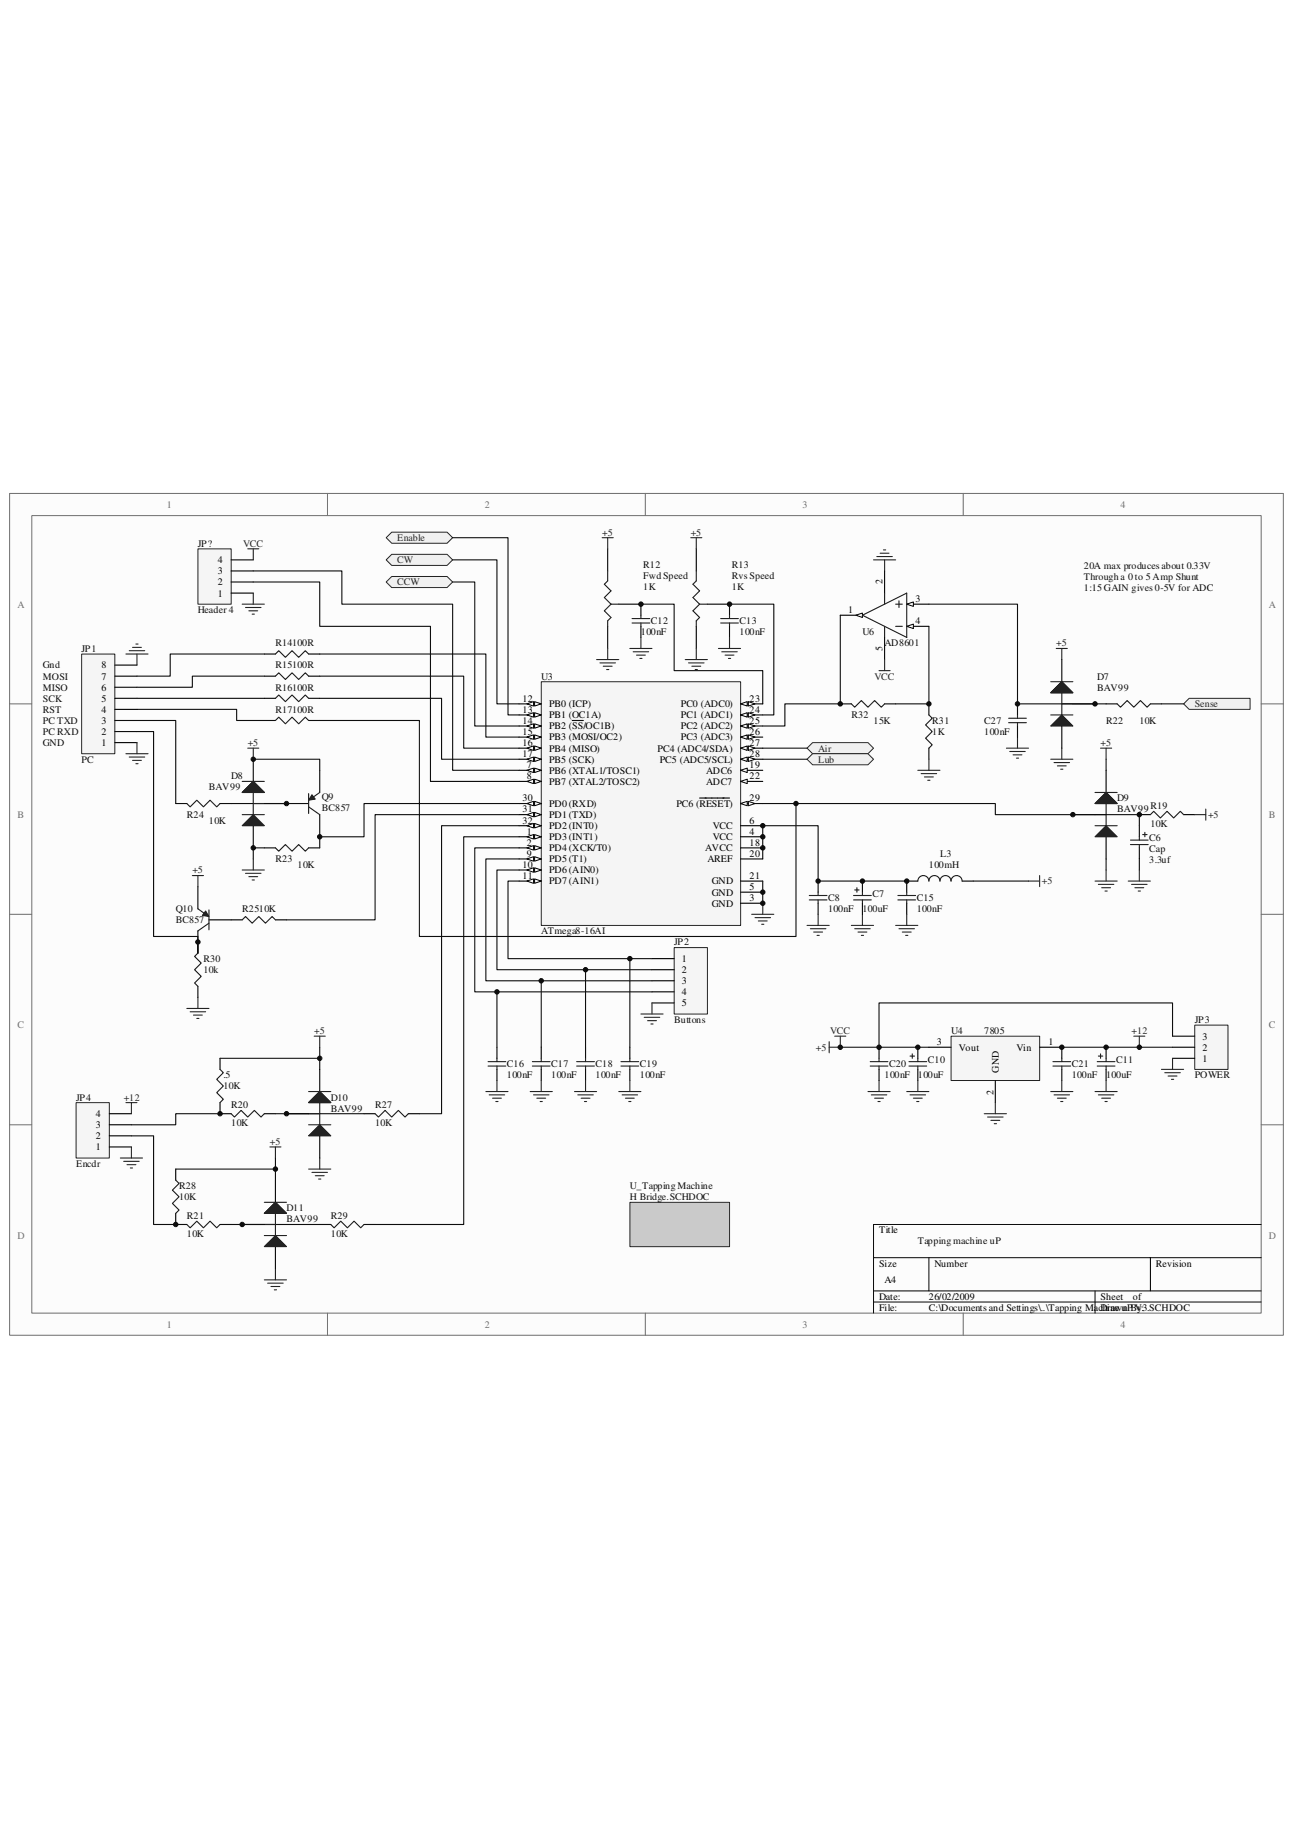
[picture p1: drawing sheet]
<svg xmlns="http://www.w3.org/2000/svg" width="210mm" height="297mm" viewBox="0 0 210 297" stroke-linecap="round" stroke-linejoin="round" font-family="sans-serif">
<path d="M1.6 80.1h206.8v136.8h-206.8z" fill="#fcfcfc"/>
<path d="M1.6 80.1h206.8v136.8h-206.8z" fill="none" stroke="#6e6e6e" stroke-width=".16"/>
<path d="M5.2 83.7h199.6v129.6h-199.6z" fill="#fcfcfc"/>
<g fill="none" stroke="#6e6e6e" stroke-width=".16">
<path d="M5.2 83.7h199.6v129.6h-199.6zM53.2 80.1v3.6M104.8 80.1v3.6M156.4 80.1v3.6M1.6 114.3h3.6M204.8 114.3h3.6M1.6 148.5h3.6M204.8 148.5h3.6M1.6 182.7h3.6M204.8 182.7h3.6M53.2 213.3v3.6M104.8 213.3v3.6"/>
<path d="M156.4 213.3v3.6"/>
</g>
<path d="M204.8 198.9h-62.9v14.4M141.9 204.3h62.9M141.9 209.7h62.9M141.9 211.5h62.9M150.9 204.3v5.4M177.8 209.7v3.6M186.8 204.3v5.4" fill="none" stroke="#000" stroke-width=".16"/>
<path d="M20.4 106.2h3.6M21 105.7h2.5M21.5 105.1h1.5M22.1 104.6h.3M22.2 106.2v1.8" fill="none" stroke="#262626" stroke-width=".18"/>
<path d="M13.3 106.2h5.3v16.2h-5.3z" fill="#f5f5f5"/>
<path d="M13.3 106.2h5.3v16.2h-5.3z" fill="none" stroke="#262626" stroke-width=".16"/>
<g fill="none" stroke="#000" stroke-width=".18">
<path d="M18.6 118.8h3.6M18.6 117h3.6M18.6 115.2h3.6M18.6 113.4h3.6M18.6 111.6h3.6M18.6 109.8h3.6M18.6 108h3.6M42.9 117h1.8M42.9 113.4h1.8M42.9 109.8h1.8M42.9 106.2h1.8M50.1 117h1.8"/>
<path d="M50.1 113.4h1.8M50.1 109.8h1.8M50.1 106.2h1.8M18.6 120.6h3.6M28.5 130.5h1.8M35.7 130.5h1.8M185 134.1v1.8M185 137.7v1.8M185 132.3h1.8M192.2 132.3h1.8M32.1 144v3.6M32.1 151.2v3.6"/>
<path d="M33.9 149.4h5.4M44.7 149.4h1.8M32.1 160.2v1.8"/>
</g>
<g fill="none" stroke="#262626" stroke-width=".18">
<path d="M41.1 139.5v1.8M39.3 141.3h3.6M39.9 141.8h2.5M40.4 142.4h1.4M41 142.9h.3M177.8 143.1h3.6M178.4 143.6h2.5M178.9 144.2h1.4M179.5 144.7h.3M179.6 141.3v1.8M183.2 143.1h3.6M183.8 143.6h2.5"/>
<path d="M184.3 144.2h1.4M184.8 144.7h.4M185 141.3v1.8M30.3 163.8h3.6M30.9 164.3h2.5M31.4 164.9h1.5M32 165.4h.3M32.1 162v1.8"/>
</g>
<g fill="none" stroke="#1c1c1c" stroke-width=".18">
<path d="M44.7 106.2l.6-.5 1 1.1 1.1-1.1 1.1 1.1 1.1-1.1 .5 .5M44.7 109.8l.6-.5 1 1.1 1.1-1.1 1.1 1.1 1.1-1.1 .5 .5M44.7 113.4l.6-.5 1 1.1 1.1-1.1 1.1 1.1 1.1-1.1 .5 .5M44.7 117l.6-.5 1 1.1 1.1-1.1 1.1 1.1 1.1-1.1 .5 .5M30.3 130.5l.6 .5 1.1-1 1 1 1.1-1 1.1 1 .5-.5M183.6 136.4h2.9M183.6 137.2h2.9M185 135.9v.5M185 137.2v.5M185.6 135.5h.7M185.9 135.2v.7M186.8 132.3l.6-.5 1 1 1.1-1 1.1 1 1.1-1 .5 .5"/>
<path d="M32.1 154.8l-.5 .5 1.1 1.1-1.1 1.1 1.1 1.1-1.1 1 .5 .6M32.1 147.6l1.3 .9M33.9 147.8v3.2M33.9 149.9l-1.8 1.3M39.3 149.4l.6-.5 1.1 1 1-1 1.1 1 1.1-1 .5 .5"/>
</g>
<path d="M22.2 115.2h16.2v1.8h4.5M22.2 113.4h20.7M42.9 106.2h-15.3v3.6h-5.4M42.9 109.8h-11.7v1.8h-9M185 139.5v1.8" fill="none" stroke="#0e0e0e" stroke-width=".18"/>
<path d="M33.4 147.9l.5 1-1-.2z" fill="#1c1c1c"/>
<path d="M33.4 147.9l.5 1-1-.2z" fill="none" stroke="#1c1c1c" stroke-width=".16"/>
<path d="M22.2 117h6.3v13.5M22.2 118.8h2.7v33.3h7.2v2.7M37.5 130.5h9M179.6 123.3v1.8M179.6 139.5v1.8" fill="none" stroke="#0e0e0e" stroke-width=".18"/>
<path d="M20.4 122.4h3.6M21 122.9h2.5M21.5 123.5h1.5M22.1 124h.3M22.2 120.6v1.8" fill="none" stroke="#262626" stroke-width=".18"/>
<path d="M62.7 87.3l.9-.9h9l.9 .9-.9 .9h-9z" fill-rule="evenodd" fill="#f0f0f0"/>
<path d="M62.7 87.3l.9-.9h9l.9 .9-.9 .9h-9z" fill="none" stroke="#262626" stroke-width=".16"/>
<path d="M193.1 113.4h9.9v1.8h-9.9l-.9-.9z" fill-rule="evenodd" fill="#f0f0f0"/>
<path d="M193.1 113.4h9.9v1.8h-9.9l-.9-.9z" fill="none" stroke="#262626" stroke-width=".16"/>
<path d="M62.7 90.9l.9-.9h9l.9 .9-.9 .9h-9z" fill-rule="evenodd" fill="#f0f0f0"/>
<path d="M62.7 90.9l.9-.9h9l.9 .9-.9 .9h-9z" fill="none" stroke="#262626" stroke-width=".16"/>
<path d="M62.7 94.5l.9-.9h9l.9 .9-.9 .9h-9z" fill-rule="evenodd" fill="#f0f0f0"/>
<path d="M62.7 94.5l.9-.9h9l.9 .9-.9 .9h-9z" fill="none" stroke="#262626" stroke-width=".16"/>
<path d="M131.1 121.5l.9-.9h9l.9 .9-.9 .9h-9z" fill-rule="evenodd" fill="#f0f0f0"/>
<path d="M131.1 121.5l.9-.9h9l.9 .9-.9 .9h-9z" fill="none" stroke="#262626" stroke-width=".16"/>
<path d="M131.1 123.3l.9-.9h9l.9 .9-.9 .9h-9z" fill-rule="evenodd" fill="#f0f0f0"/>
<path d="M131.1 123.3l.9-.9h9l.9 .9-.9 .9h-9z" fill="none" stroke="#262626" stroke-width=".16"/>
<g fill="none" stroke="#262626" stroke-width=".18">
<path d="M97.8 87.3h1.8M98.7 87.3v1.8M112.2 87.3h1.8M113.1 87.3v1.8M96.9 107.1h3.6M97.4 107.7h2.5M98 108.2h1.4M98.5 108.7h.4M98.7 105.3v1.8M111.3 107.1h3.6M111.8 107.7h2.5M112.4 108.2h1.4"/>
<path d="M112.9 108.7h.4M113.1 105.3v1.8M165.2 119.7v1.8M171.5 105.3h1.8M172.4 105.3v1.8M40.2 121.5h1.8M41.1 121.5v1.8M163.4 121.5h3.6M164 122h2.5M164.5 122.6h1.5M165.1 123.1h.3M170.6 123.3h3.6"/>
<path d="M171.2 123.8h2.5M171.7 124.4h1.5M172.3 124.9h.3M172.4 121.5v1.8M31.2 142.2h1.8M32.1 142.2v1.8M51 168.3h1.8M51.9 168.3v1.8M50.1 189.9h3.6M50.7 190.4h2.5M51.2 190.9h1.4M51.7 191.5h.4"/>
<path d="M51.9 188.1v1.8"/>
</g>
<g fill="none" stroke="#000" stroke-width=".18">
<path d="M98.7 89.1v3.6M100.5 98.1h3.6M113.1 89.1v3.6M114.9 98.1h3.6M98.7 101.7v3.6M113.1 101.7v3.6M179.6 114.3h1.8M186.8 114.3h1.8M35.7 179.1v1.8h1.8M35.7 171.9v1.8M42.9 180.9h1.8M59.1 180.9h1.8"/>
<path d="M66.3 180.9h1.8"/>
</g>
<path d="M98.7 92.7v1.6l-.6 .6 1.1 1.1-1.1 1 1.1 1.1M99.2 98.1h1.3M99.2 98.1l-1.1 1.1 1.1 1.1-.5 .5v.9M113.1 92.7v1.6l-.6 .6 1.1 1.1-1.1 1 1.1 1.1M113.6 98.1h1.3M113.6 98.1l-1.1 1.1 1.1 1.1-.5 .5v.9M181.4 114.3l.6 .6 1-1.1 1.1 1.1 1.1-1.1 1.1 1.1 .5-.6M35.7 173.7l.6 .5-1.1 1.1 1.1 1.1-1.1 1.1 1.1 1-.6 .6M37.5 180.9l.6 .5 1.1-1.1 1 1.1 1.1-1.1 1.1 1.1 .5-.5M60.9 180.9l.6 .5 1-1.1 1.1 1.1 1.1-1.1 1.1 1.1 .5-.5" fill="none" stroke="#1c1c1c" stroke-width=".18"/>
<path d="M188.6 114.3h3.6M35.7 171.9h16.2M51.9 170.1v3.6M44.7 180.9h14.4" fill="none" stroke="#0e0e0e" stroke-width=".18"/>
<path d="M154.5 168.3h14.3v7.2h-14.3z" fill="#f5f5f5"/>
<path d="M154.5 168.3h14.3v7.2h-14.3z" fill="none" stroke="#262626" stroke-width=".16"/>
<path d="M147.2 143.1h1.9M156.2 143.1h1.8M150.9 170.1h3.5M161.6 175.5v3.6M168.8 170.1h3.6M179.6 170.1v1.8M179.6 173.7v1.8" fill="none" stroke="#000" stroke-width=".18"/>
<path d="M149.1 143.1a.9 .9 0 0 1 .9-.9 .9 .9 0 0 1 .9 .9 .9 .9 0 0 1 .8-.9 .9 .9 0 0 1 .9 .9 .9 .9 0 0 1 .9-.9 .9 .9 0 0 1 .9 .9 .9 .9 0 0 1 .9-.9 .9 .9 0 0 1 .9 .9M178.2 172.4h2.9M178.2 173.1h2.9M178.4 171.5h.7M178.7 171.2v.7M179.6 171.9v.5M179.6 173.1v.6" fill="none" stroke="#1c1c1c" stroke-width=".18"/>
<path d="M161.6 179.1v1.8M177.8 177.3h3.6M178.4 177.8h2.5M178.9 178.4h1.4M179.5 178.9h.3M179.6 175.5v1.8M159.8 180.9h3.6M160.4 181.4h2.5M160.9 182h1.5M161.5 182.5h.3" fill="none" stroke="#262626" stroke-width=".18"/>
<path d="M194 166.5h5.4v7.2h-5.4z" fill="#f5f5f5"/>
<path d="M194 166.5h5.4v7.2h-5.4z" fill="none" stroke="#262626" stroke-width=".16"/>
<path d="M149.1 170.1v1.8M149.1 173.7v1.8M190.4 171.9h3.6M190.4 170.1h3.6M190.4 168.3h3.6M28.5 197.1v1.8h1.8M28.5 189.9v1.8M35.7 198.9h1.8M51.9 198.9h1.8M59.1 198.9h1.8" fill="none" stroke="#000" stroke-width=".18"/>
<g fill="none" stroke="#262626" stroke-width=".18">
<path d="M194 132.3h1.8M195.8 131.4v1.8M141 177.3h3.6M141.5 177.8h2.5M142 178.4h1.5M142.6 178.9h.3M142.8 175.5v1.8M147.2 177.3h3.7M147.8 177.8h2.5M148.3 178.4h1.5M148.9 178.9h.3M149.1 175.5v1.8"/>
<path d="M184.1 168.3h1.8M185 168.3v1.8M188.6 173.7h3.6M189.2 174.2h2.5M189.7 174.8h1.4M190.2 175.3h.4M190.4 171.9v1.8M43.8 186.3h1.8M44.7 186.3v1.8M42.9 207.9h3.6M43.5 208.4h2.5M44 208.9h1.4"/>
<path d="M44.5 209.5h.4M44.7 206.1v1.8"/>
</g>
<path d="M147.6 172.4h2.9M147.6 173.1h2.9M147.8 171.5h.7M148.2 171.2v.7M149.1 171.9v.5M149.1 173.1v.6M28.5 191.7l.6 .5-1.1 1.1 1.1 1.1-1.1 1 1.1 1.1-.6 .6M30.3 198.9l.6 .5 1.1-1.1 1 1.1 1.1-1.1 1.1 1.1 .5-.5M53.7 198.9l.6 .5 1-1.1 1.1 1.1 1.1-1.1 1.1 1.1 .5-.5" fill="none" stroke="#1c1c1c" stroke-width=".18"/>
<path d="M51.9 106.2h27v13.5h5.4M51.9 109.8h23.4v11.7h9M51.9 113.4h19.8v9.9h12.6M84.3 132.3h-23.4v17.1h-14.4M172.4 170.1h18M28.5 189.9h16.2M37.5 198.9h14.4M44.7 188.1v3.6" fill="none" stroke="#0e0e0e" stroke-width=".18"/>
<path d="M12.4 179.1h5.4v9h-5.4z" fill="#f5f5f5"/>
<path d="M12.4 179.1h5.4v9h-5.4z" fill="none" stroke="#262626" stroke-width=".16"/>
<path d="M17.7 186.3h3.6M17.7 184.5h3.6M17.7 182.7h3.6M17.7 180.9h3.6" fill="none" stroke="#000" stroke-width=".18"/>
<path d="M109.5 153.9h5.4v10.8h-5.4z" fill="#f5f5f5"/>
<path d="M109.5 153.9h5.4v10.8h-5.4z" fill="none" stroke="#262626" stroke-width=".16"/>
<g fill="none" stroke="#000" stroke-width=".18">
<path d="M104.1 98.1v1.8M118.5 98.1v1.8M104.1 101.7v1.8M118.5 101.7v1.8M165.2 114.3v1.8M165.2 117.9v1.8M42.9 137.7h1.8M50.1 137.7h1.8M105.9 155.7h3.6M105.9 157.5h3.6M105.9 159.3h3.6M147.2 143.1v1.8"/>
<path d="M147.2 146.7v1.8M80.7 170.1v1.8M80.7 173.7v1.8M87.9 170.1v1.8M87.9 173.7v1.8M95.1 170.1v1.8M95.1 173.7v1.8M102.3 170.1v1.8M102.3 173.7v1.8M105.9 161.1h3.6M105.9 162.9h3.6M142.8 170.1v1.8"/>
<path d="M142.8 173.7v1.8M172.4 170.1v1.8M172.4 173.7v1.8"/>
</g>
<g fill="none" stroke="#262626" stroke-width=".18">
<path d="M102.3 105.3h3.6M102.8 105.9h2.5M103.4 106.4h1.4M103.9 106.9h.4M104.1 103.5v1.8M116.7 105.3h3.6M117.2 105.9h2.5M117.8 106.4h1.4M118.3 106.9h.4M118.5 103.5v1.8M138.3 150.3h3.6M138.8 150.8h2.5"/>
<path d="M139.3 151.4h1.5M139.9 151.9h.3M140.1 148.5v1.8M20.4 179.1h1.8M21.3 179.1v1.8M78.9 177.3h3.6M79.4 177.8h2.6M80 178.4h1.4M80.5 178.9h.4M80.7 175.5v1.8M86.1 177.3h3.6M86.6 177.8h2.6"/>
<path d="M87.2 178.4h1.4M87.7 178.9h.4M87.9 175.5v1.8M93.3 177.3h3.6M93.8 177.8h2.5M94.4 178.4h1.4M94.9 178.9h.4M95.1 175.5v1.8M100.5 177.3h3.6M101 177.8h2.5M101.6 178.4h1.4M102.1 178.9h.4"/>
<path d="M102.3 175.5v1.8M104.1 164.7h3.6M104.6 165.2h2.5M105.2 165.8h1.4M105.7 166.3h.4M105.9 162.9v1.8M170.6 177.3h3.6M171.2 177.8h2.5M171.7 178.4h1.5M172.3 178.9h.3M172.4 175.5v1.8M19.5 188.1h3.6"/>
<path d="M20.1 188.6h2.5M20.6 189.1h1.5M21.2 189.7h.3M21.3 186.3v1.8"/>
</g>
<path d="M42.9 137.7h-1.8v1.8M84.3 134.1h-12.6v46.8h-3.6M84.3 135.9h-9v63h-14.4M84.3 139.5h-5.4v19.8h27M84.3 137.7h-7.2v23.4h28.8M84.3 143.1h-1.8v12.6h23.4M84.3 141.3h-3.6v16.2h25.2M87.9 159.3v10.8M95.1 157.5v12.6M102.3 155.7v14.4M21.3 184.5h3.6v14.4h3.6M35.7 180.9h-7.2v1.8h-7.2" fill="none" stroke="#0e0e0e" stroke-width=".18"/>
<g fill="none" stroke="#1c1c1c" stroke-width=".18">
<path d="M104.1 99.9v.6M118.5 99.9v.6M102.6 101.2h2.9M102.6 100.5h2.9M104.1 101.2v.5M117 101.2h2.9M117 100.5h2.9M118.5 101.2v.5M163.8 117.4h2.9M163.8 116.6h2.9M165.2 116.1v.5M165.2 117.4v.5"/>
<path d="M44.7 137.7l.6 .5 1-1 1.1 1 1.1-1 1.1 1 .5-.5M145.8 145.4h2.9M145.8 146.2h2.9M147.2 144.9v.5M147.2 146.2v.5M79.3 172.4h2.8M79.3 173.1h2.8M80.7 171.9v.5M80.7 173.1v.6M86.5 172.4h2.8M86.5 173.1h2.8M87.9 171.9v.5"/>
<path d="M87.9 173.1v.6M93.6 172.4h2.9M93.6 173.1h2.9M95.1 171.9v.5M95.1 173.1v.6M100.8 172.4h2.9M100.8 173.1h2.9M102.3 171.9v.5M102.3 173.1v.6M141.3 172.4h2.9M141.3 173.1h2.9M142.8 171.9v.5"/>
<path d="M142.8 173.1v.6M171 172.4h2.9M171 173.1h2.9M172.4 171.9v.5M172.4 173.1v.6"/>
</g>
<path d="M102.3 195.3h16.2v7.2h-16.2z" fill="#cacaca"/>
<path d="M102.3 195.3h16.2v7.2h-16.2z" fill="none" stroke="#262626" stroke-width=".16"/>
<path d="M41.1 130.5h1.8M41.1 128.7v3.6" fill="none" stroke="#1c1c1c" stroke-width=".18"/>
<path d="M41.1 134.1v3.6M42.9 130.5h3.6" fill="none" stroke="#000" stroke-width=".18"/>
<path d="M39.3 134.1l1.8-1.8 1.8 1.8z" fill="#1c1c1c"/>
<path d="M39.3 132.3h3.6M41.1 132.3l1.8 1.8h-3.6z" fill="none" stroke="#1c1c1c" stroke-width=".18"/>
<path d="M41.1 123.3v3.6" fill="none" stroke="#000" stroke-width=".18"/>
<path d="M39.3 128.7l1.8-1.8 1.8 1.8z" fill="#1c1c1c"/>
<path d="M39.3 126.9h3.6M41.1 126.9l1.8 1.8h-3.6z" fill="none" stroke="#1c1c1c" stroke-width=".18"/>
<path d="M39.3 128.7l1.8-1.8 1.8 1.8z" fill="#1c1c1c"/>
<path d="M41.1 126.9l1.8 1.8h-3.6zM51.9 179.1v3.6M50.1 180.9h1.8" fill="none" stroke="#1c1c1c" stroke-width=".18"/>
<path d="M46.5 180.9h3.6M51.9 184.5v3.6" fill="none" stroke="#000" stroke-width=".18"/>
<path d="M50.1 184.5l1.8-1.8 1.8 1.8z" fill="#1c1c1c"/>
<path d="M50.1 184.5l1.8-1.8 1.8 1.8zM50.1 182.7h3.6" fill="none" stroke="#1c1c1c" stroke-width=".18"/>
<path d="M51.9 173.7v3.6" fill="none" stroke="#000" stroke-width=".18"/>
<path d="M50.1 179.1l1.8-1.8 1.8 1.8z" fill="#1c1c1c"/>
<path d="M50.1 179.1l1.8-1.8 1.8 1.8zM50.1 177.3h3.6" fill="none" stroke="#1c1c1c" stroke-width=".18"/>
<path d="M50.1 179.1l1.8-1.8 1.8 1.8z" fill="#1c1c1c"/>
<path d="M177.8 132.3h1.8M179.6 130.5v3.6M50.1 179.1l1.8-1.8 1.8 1.8z" fill="none" stroke="#1c1c1c" stroke-width=".18"/>
<path d="M174.2 132.3h3.6M179.6 135.9v3.6" fill="none" stroke="#000" stroke-width=".18"/>
<path d="M177.8 135.9l1.8-1.8 1.8 1.8z" fill="#1c1c1c"/>
<path d="M177.8 135.9l1.8-1.8 1.8 1.8zM177.8 134.1h3.6" fill="none" stroke="#1c1c1c" stroke-width=".18"/>
<path d="M179.6 125.1v3.6" fill="none" stroke="#000" stroke-width=".18"/>
<path d="M177.8 130.5l1.8-1.8 1.8 1.8z" fill="#1c1c1c"/>
<path d="M177.8 128.7h3.6M179.6 128.7l1.8 1.8h-3.6z" fill="none" stroke="#1c1c1c" stroke-width=".18"/>
<path d="M177.8 130.5l1.8-1.8 1.8 1.8z" fill="#1c1c1c"/>
<path d="M179.6 128.7l1.8 1.8h-3.6zM42.9 198.9h1.8M44.7 197.1v3.6" fill="none" stroke="#1c1c1c" stroke-width=".18"/>
<path d="M39.3 198.9h3.6M44.7 202.5v3.6" fill="none" stroke="#000" stroke-width=".18"/>
<path d="M42.9 202.5l1.8-1.8 1.8 1.8z" fill="#1c1c1c"/>
<path d="M42.9 202.5l1.8-1.8 1.8 1.8zM42.9 200.7h3.6" fill="none" stroke="#1c1c1c" stroke-width=".18"/>
<path d="M44.7 191.7v3.6" fill="none" stroke="#000" stroke-width=".18"/>
<path d="M42.9 197.1l1.8-1.8 1.8 1.8z" fill="#1c1c1c"/>
<path d="M42.9 197.1l1.8-1.8 1.8 1.8zM42.9 195.3h3.6" fill="none" stroke="#1c1c1c" stroke-width=".18"/>
<path d="M42.9 197.1l1.8-1.8 1.8 1.8z" fill="#1c1c1c"/>
<path d="M172.4 114.3h1.8M172.4 112.5v3.6M42.9 197.1l1.8-1.8 1.8 1.8z" fill="none" stroke="#1c1c1c" stroke-width=".18"/>
<path d="M172.4 117.9v3.6M174.2 114.3h3.6" fill="none" stroke="#000" stroke-width=".18"/>
<path d="M172.4 116.1l1.8 1.8h-3.6z" fill="#1c1c1c"/>
<path d="M170.6 116.1h3.6M172.4 116.1l1.8 1.8h-3.6z" fill="none" stroke="#1c1c1c" stroke-width=".18"/>
<path d="M172.4 107.1v3.6" fill="none" stroke="#000" stroke-width=".18"/>
<path d="M170.6 112.5l1.8-1.8 1.8 1.8z" fill="#1c1c1c"/>
<path d="M170.6 110.7h3.6M172.4 110.7l1.8 1.8h-3.6z" fill="none" stroke="#1c1c1c" stroke-width=".18"/>
<path d="M170.6 112.5l1.8-1.8 1.8 1.8z" fill="#1c1c1c"/>
<path d="M172.4 110.7l1.8 1.8h-3.6zM131.4 145.4h2.9M131.4 146.2h2.9M132.9 144.9v.5M132.9 146.2v.5M138.6 145.4h2.9M138.6 146.2h2.9M138.8 144.5h.7M139.2 144.2v.7M140.1 144.9v.5M140.1 146.2v.5" fill="none" stroke="#1c1c1c" stroke-width=".18"/>
<path d="M73.5 87.3h9v28.8h1.8M104.1 98.1h5.4v10.8h14.4v5.4M118.5 98.1h7.2v18h-1.8M136.5 99.9v14.4h-9v3.6h-3.6M123.9 130.5h37.7v1.8h23.4v1.8M123.9 139.5v-5.4h9v9h14.3M123.9 121.5h7.2M123.9 123.3h7.2M158 143.1h9M80.7 161.1v9M136.5 170.1h14.4M190.4 168.3v-5.4h-47.6v7.2" fill="none" stroke="#0e0e0e" stroke-width=".18"/>
<g fill="none" stroke="#262626" stroke-width=".18">
<path d="M178.7 121.5h1.8M179.6 121.5v1.8M122.1 148.5h3.6M122.6 149h2.5M123.2 149.6h1.4M123.7 150.1h.3M123.9 146.7v1.8M131.1 150.3h3.6M131.6 150.8h2.5M132.1 151.4h1.5M132.7 151.9h.3M132.9 148.5v1.8"/>
<path d="M145.5 150.3h3.6M146 150.8h2.5M146.5 151.4h1.5M147.1 151.9h.3M147.2 148.5v1.8M167 143.1h1.8M168.8 142.2v1.8M134.7 169.2v1.8M135.6 168.3h1.8M136.5 168.3v1.8h-1.8"/>
</g>
<path d="M132.9 143.1v1.8M132.9 146.7v1.8M140.1 143.1v1.8M140.1 146.7v1.8" fill="none" stroke="#000" stroke-width=".18"/>
<path d="M87.9 110.7h32.4v39.6h-32.4z" fill="#f5f5f5"/>
<path d="M87.9 110.7h32.4v39.6h-32.4z" fill="none" stroke="#262626" stroke-width=".16"/>
<path d="M120.3 130.5h3.6" fill="none" stroke="#000" stroke-width=".18"/>
<path d="M120.3 130.5l1-.4v.8z" fill="#fcfcfc"/>
<path d="M120.3 130.5l1-.4v.8z" fill="none" stroke="#000" stroke-width=".16"/>
<path d="M121.5 130.1l1.1 .4-1.1 .4z" fill="#fcfcfc"/>
<path d="M121.5 130.1l1.1 .4-1.1 .4z" fill="none" stroke="#000" stroke-width=".16"/>
<path d="M84.3 130.5h3.6M113.6 129.6h4.9" fill="none" stroke="#000" stroke-width=".18"/>
<path d="M86.8 130.1l1.1 .4-1.1 .4z" fill="#fcfcfc"/>
<path d="M86.8 130.1l1.1 .4-1.1 .4z" fill="none" stroke="#000" stroke-width=".16"/>
<path d="M85.6 130.5l1-.4v.8z" fill="#fcfcfc"/>
<path d="M85.6 130.5l1-.4v.8z" fill="none" stroke="#000" stroke-width=".16"/>
<path d="M84.3 132.3h3.6" fill="none" stroke="#000" stroke-width=".18"/>
<path d="M86.8 131.9l1.1 .4-1.1 .4z" fill="#fcfcfc"/>
<path d="M86.8 131.9l1.1 .4-1.1 .4z" fill="none" stroke="#000" stroke-width=".16"/>
<path d="M85.6 132.3l1-.4v.8z" fill="#fcfcfc"/>
<path d="M85.6 132.3l1-.4v.8z" fill="none" stroke="#000" stroke-width=".16"/>
<path d="M84.3 134.1h3.6" fill="none" stroke="#000" stroke-width=".18"/>
<path d="M86.8 133.7l1.1 .4-1.1 .4z" fill="#fcfcfc"/>
<path d="M86.8 133.7l1.1 .4-1.1 .4z" fill="none" stroke="#000" stroke-width=".16"/>
<path d="M85.6 134.1l1-.4v.8z" fill="#fcfcfc"/>
<path d="M85.6 134.1l1-.4v.8z" fill="none" stroke="#000" stroke-width=".16"/>
<path d="M84.3 135.9h3.6" fill="none" stroke="#000" stroke-width=".18"/>
<path d="M86.8 135.5l1.1 .4-1.1 .4z" fill="#fcfcfc"/>
<path d="M86.8 135.5l1.1 .4-1.1 .4z" fill="none" stroke="#000" stroke-width=".16"/>
<path d="M85.6 135.9l1-.4v.8z" fill="#fcfcfc"/>
<path d="M85.6 135.9l1-.4v.8z" fill="none" stroke="#000" stroke-width=".16"/>
<path d="M84.3 137.7h3.6" fill="none" stroke="#000" stroke-width=".18"/>
<path d="M86.8 137.3l1.1 .4-1.1 .4z" fill="#fcfcfc"/>
<path d="M86.8 137.3l1.1 .4-1.1 .4z" fill="none" stroke="#000" stroke-width=".16"/>
<path d="M85.6 137.7l1-.4v.8z" fill="#fcfcfc"/>
<path d="M85.6 137.7l1-.4v.8z" fill="none" stroke="#000" stroke-width=".16"/>
<path d="M84.3 125.1h3.6M120.3 134.1h3.6M120.3 144.9h3.6" fill="none" stroke="#000" stroke-width=".18"/>
<path d="M86.8 124.7l1.1 .4-1.1 .4z" fill="#fcfcfc"/>
<path d="M86.8 124.7l1.1 .4-1.1 .4z" fill="none" stroke="#000" stroke-width=".16"/>
<path d="M85.6 125.1l1-.4v.8z" fill="#fcfcfc"/>
<path d="M85.6 125.1l1-.4v.8z" fill="none" stroke="#000" stroke-width=".16"/>
<path d="M84.3 126.9h3.6" fill="none" stroke="#000" stroke-width=".18"/>
<path d="M86.8 126.5l1.1 .4-1.1 .4z" fill="#fcfcfc"/>
<path d="M86.8 126.5l1.1 .4-1.1 .4z" fill="none" stroke="#000" stroke-width=".16"/>
<path d="M85.6 126.9l1-.4v.8z" fill="#fcfcfc"/>
<path d="M85.6 126.9l1-.4v.8z" fill="none" stroke="#000" stroke-width=".16"/>
<path d="M84.3 139.5h3.6" fill="none" stroke="#000" stroke-width=".18"/>
<path d="M86.8 139.1l1.1 .4-1.1 .4z" fill="#fcfcfc"/>
<path d="M86.8 139.1l1.1 .4-1.1 .4z" fill="none" stroke="#000" stroke-width=".16"/>
<path d="M85.6 139.5l1-.4v.8z" fill="#fcfcfc"/>
<path d="M85.6 139.5l1-.4v.8z" fill="none" stroke="#000" stroke-width=".16"/>
<path d="M84.3 141.3h3.6" fill="none" stroke="#000" stroke-width=".18"/>
<path d="M86.8 140.9l1.1 .4-1.1 .4z" fill="#fcfcfc"/>
<path d="M86.8 140.9l1.1 .4-1.1 .4z" fill="none" stroke="#000" stroke-width=".16"/>
<path d="M85.6 141.3l1-.4v.8z" fill="#fcfcfc"/>
<path d="M85.6 141.3l1-.4v.8z" fill="none" stroke="#000" stroke-width=".16"/>
<path d="M84.3 143.1h3.6" fill="none" stroke="#000" stroke-width=".18"/>
<path d="M86.8 142.7l1.1 .4-1.1 .4z" fill="#fcfcfc"/>
<path d="M86.8 142.7l1.1 .4-1.1 .4z" fill="none" stroke="#000" stroke-width=".16"/>
<path d="M85.6 143.1l1-.4v.8z" fill="#fcfcfc"/>
<path d="M85.6 143.1l1-.4v.8z" fill="none" stroke="#000" stroke-width=".16"/>
<path d="M84.3 114.3h3.6" fill="none" stroke="#000" stroke-width=".18"/>
<path d="M86.8 114l1.1 .3-1.1 .4z" fill="#fcfcfc"/>
<path d="M86.8 114l1.1 .3-1.1 .4z" fill="none" stroke="#000" stroke-width=".16"/>
<path d="M85.6 114.3l1-.3v.7z" fill="#fcfcfc"/>
<path d="M85.6 114.3l1-.3v.7z" fill="none" stroke="#000" stroke-width=".16"/>
<path d="M84.3 116.1h3.6" fill="none" stroke="#000" stroke-width=".18"/>
<path d="M86.8 115.7l1.1 .4-1.1 .4z" fill="#fcfcfc"/>
<path d="M86.8 115.7l1.1 .4-1.1 .4z" fill="none" stroke="#000" stroke-width=".16"/>
<path d="M85.6 116.1l1-.4v.8z" fill="#fcfcfc"/>
<path d="M85.6 116.1l1-.4v.8z" fill="none" stroke="#000" stroke-width=".16"/>
<path d="M84.3 117.9h3.6" fill="none" stroke="#000" stroke-width=".18"/>
<path d="M86.8 117.6l1.1 .3-1.1 .4z" fill="#fcfcfc"/>
<path d="M86.8 117.6l1.1 .3-1.1 .4z" fill="none" stroke="#000" stroke-width=".16"/>
<path d="M85.6 117.9l1-.3v.7z" fill="#fcfcfc"/>
<path d="M85.6 117.9l1-.3v.7z" fill="none" stroke="#000" stroke-width=".16"/>
<path d="M84.3 119.7h3.6M92.9 117h1.8" fill="none" stroke="#000" stroke-width=".18"/>
<path d="M86.8 119.3l1.1 .4-1.1 .4z" fill="#fcfcfc"/>
<path d="M86.8 119.3l1.1 .4-1.1 .4z" fill="none" stroke="#000" stroke-width=".16"/>
<path d="M85.6 119.7l1-.4v.8z" fill="#fcfcfc"/>
<path d="M85.6 119.7l1-.4v.8z" fill="none" stroke="#000" stroke-width=".16"/>
<path d="M84.3 121.5h3.6" fill="none" stroke="#000" stroke-width=".18"/>
<path d="M86.8 121.1l1.1 .4-1.1 .4z" fill="#fcfcfc"/>
<path d="M86.8 121.1l1.1 .4-1.1 .4z" fill="none" stroke="#000" stroke-width=".16"/>
<path d="M85.6 121.5l1-.4v.8z" fill="#fcfcfc"/>
<path d="M85.6 121.5l1-.4v.8z" fill="none" stroke="#000" stroke-width=".16"/>
<path d="M84.3 123.3h3.6" fill="none" stroke="#000" stroke-width=".18"/>
<path d="M86.8 122.9l1.1 .4-1.1 .4z" fill="#fcfcfc"/>
<path d="M86.8 122.9l1.1 .4-1.1 .4z" fill="none" stroke="#000" stroke-width=".16"/>
<path d="M85.6 123.3l1-.4v.8z" fill="#fcfcfc"/>
<path d="M85.6 123.3l1-.4v.8z" fill="none" stroke="#000" stroke-width=".16"/>
<path d="M120.3 114.3h3.6M120.3 137.7h3.6M120.3 139.5h3.6M120.3 143.1h3.6" fill="none" stroke="#000" stroke-width=".18"/>
<path d="M120.3 114.3l1-.3v.7z" fill="#fcfcfc"/>
<path d="M120.3 114.3l1-.3v.7z" fill="none" stroke="#000" stroke-width=".16"/>
<path d="M121.5 114l1.1 .3-1.1 .4z" fill="#fcfcfc"/>
<path d="M121.5 114l1.1 .3-1.1 .4z" fill="none" stroke="#000" stroke-width=".16"/>
<path d="M120.3 116.1h3.6" fill="none" stroke="#000" stroke-width=".18"/>
<path d="M120.3 116.1l1-.4v.8z" fill="#fcfcfc"/>
<path d="M120.3 116.1l1-.4v.8z" fill="none" stroke="#000" stroke-width=".16"/>
<path d="M121.5 115.7l1.1 .4-1.1 .4z" fill="#fcfcfc"/>
<path d="M121.5 115.7l1.1 .4-1.1 .4z" fill="none" stroke="#000" stroke-width=".16"/>
<path d="M120.3 117.9h3.6" fill="none" stroke="#000" stroke-width=".18"/>
<path d="M120.3 117.9l1-.3v.7z" fill="#fcfcfc"/>
<path d="M120.3 117.9l1-.3v.7z" fill="none" stroke="#000" stroke-width=".16"/>
<path d="M121.5 117.6l1.1 .3-1.1 .4z" fill="#fcfcfc"/>
<path d="M121.5 117.6l1.1 .3-1.1 .4z" fill="none" stroke="#000" stroke-width=".16"/>
<path d="M120.3 119.7h3.6" fill="none" stroke="#000" stroke-width=".18"/>
<path d="M120.3 119.7l1-.4v.8z" fill="#fcfcfc"/>
<path d="M120.3 119.7l1-.4v.8z" fill="none" stroke="#000" stroke-width=".16"/>
<path d="M121.5 119.3l1.1 .4-1.1 .4z" fill="#fcfcfc"/>
<path d="M121.5 119.3l1.1 .4-1.1 .4z" fill="none" stroke="#000" stroke-width=".16"/>
<path d="M120.3 121.5h3.6" fill="none" stroke="#000" stroke-width=".18"/>
<path d="M120.3 121.5l1-.4v.8z" fill="#fcfcfc"/>
<path d="M120.3 121.5l1-.4v.8z" fill="none" stroke="#000" stroke-width=".16"/>
<path d="M121.5 121.1l1.1 .4-1.1 .4z" fill="#fcfcfc"/>
<path d="M121.5 121.1l1.1 .4-1.1 .4z" fill="none" stroke="#000" stroke-width=".16"/>
<path d="M120.3 123.3h3.6" fill="none" stroke="#000" stroke-width=".18"/>
<path d="M120.3 123.3l1-.4v.8z" fill="#fcfcfc"/>
<path d="M120.3 123.3l1-.4v.8z" fill="none" stroke="#000" stroke-width=".16"/>
<path d="M121.5 122.9l1.1 .4-1.1 .4z" fill="#fcfcfc"/>
<path d="M121.5 122.9l1.1 .4-1.1 .4z" fill="none" stroke="#000" stroke-width=".16"/>
<path d="M120.3 135.9h3.6M120.3 125.1h3.6M120.3 146.7h3.6" fill="none" stroke="#000" stroke-width=".18"/>
<path d="M120.3 125.1l1-.4v.8z" fill="#fcfcfc"/>
<path d="M120.3 125.1l1-.4v.8z" fill="none" stroke="#000" stroke-width=".16"/>
<path d="M120.3 126.9h3.6" fill="none" stroke="#000" stroke-width=".18"/>
<path d="M120.3 126.9l1-.4v.8z" fill="#fcfcfc"/>
<path d="M120.3 126.9l1-.4v.8z" fill="none" stroke="#000" stroke-width=".16"/>
<path d="M73.5 90.9h7.2v23.4h3.6M73.5 94.5h3.6v23.4h7.2M51.9 117h16.2v35.1h61.2v-21.6M123.9 143.1v3.6" fill="none" stroke="#0e0e0e" stroke-width=".18"/>
<path d="M32.1 89.1h5.4v9h-5.4z" fill="#f5f5f5"/>
<path d="M32.1 89.1h5.4v9h-5.4z" fill="none" stroke="#262626" stroke-width=".16"/>
<path d="M37.5 96.3h3.6M37.5 94.5h3.6M37.5 92.7h3.6M37.5 90.9h3.6M147.2 101.7h3.7" fill="none" stroke="#000" stroke-width=".18"/>
<path d="M39.3 98.1h3.6M39.9 98.7h2.5M40.2 89.1h1.8M40.4 99.2h1.4M41 99.7h.3M41.1 89.1v1.8M41.1 96.3v1.8" fill="none" stroke="#262626" stroke-width=".18"/>
<path d="M41.1 94.5h10.8v7.2h18v25.2h14.4M41.1 92.7h14.4v5.4h18v27h10.8" fill="none" stroke="#0e0e0e" stroke-width=".18"/>
<path d="M147.3 101.7l1-.3v.7z" fill="#fcfcfc"/>
<path d="M147.3 101.7l1-.3v.7z" fill="none" stroke="#000" stroke-width=".16"/>
<path d="M147.2 98.1h3.7" fill="none" stroke="#000" stroke-width=".18"/>
<path d="M147.3 98.1l1-.3v.7z" fill="#fcfcfc"/>
<path d="M147.3 98.1l1-.3v.7z" fill="none" stroke="#000" stroke-width=".16"/>
<path d="M136.5 99.9h3.6" fill="none" stroke="#000" stroke-width=".18"/>
<path d="M139 99.9l1.1-.3v.7z" fill="#fcfcfc"/>
<path d="M139 99.9l1.1-.3v.7z" fill="none" stroke="#000" stroke-width=".16"/>
<path d="M143.7 92.7v3.6M136.5 114.3h1.8M143.7 103.5v3.6M143.7 114.3h1.8M150.9 114.3v1.8M46.5 130.5h3.6M51.9 125.1v3.6M51.9 132.3v3.6M150.9 121.5v1.8" fill="none" stroke="#000" stroke-width=".18"/>
<path d="M140.1 99.9l7.1-3.6v7.2zM143.7 96.3v1.8M145.5 98.1h1M146 97.6v1.1M138.3 114.3l.5 .6 1.1-1.1 1.1 1.1 1-1.1 1.1 1.1 .6-.6M143.7 101.7v1.8M145.5 101.7h1M150.9 116.1l.5 .5-1.1 1.1 1.1 1.1-1.1 1.1 1.1 1.1-.5 .5M50.1 128.9v3.2M50.1 131l1.8 1.3M51.9 128.7l-1.2 .9" fill="none" stroke="#1c1c1c" stroke-width=".18"/>
<path d="M141.9 90.9h3.6M142.4 90.4h2.5M142.9 89.8h1.5M143.5 89.3h.3M143.7 90.9v1.8M142.8 108.9h1.8M143.7 107.1v1.8M149.1 125.1h3.5M149.6 125.6h2.5M150.1 126.2h1.5M150.7 126.7h.3M150.9 123.3v1.8" fill="none" stroke="#262626" stroke-width=".18"/>
<path d="M150.9 101.7v12.6h-5.4" fill="none" stroke="#0e0e0e" stroke-width=".18"/>
<path d="M50.7 129.1l.5 .7-1.1 .2z" fill="#1c1c1c"/>
<path d="M50.7 129.1l.5 .7-1.1 .2z" fill="none" stroke="#1c1c1c" stroke-width=".16"/>
<path d="M150.9 98.1h14.3v16.2h14.4M41.1 123.3h10.8v1.8M84.3 130.5h-25.2v5.4h-7.2v1.8" fill="none" stroke="#0e0e0e" stroke-width=".18"/>
<circle cx="28.5" cy="198.9" r=".36" fill="#0e0e0e"/>
<circle cx="28.5" cy="198.9" r=".36" fill="none" stroke="#0e0e0e" stroke-width=".16"/>
<circle cx="32.1" cy="153" r=".36" fill="#0e0e0e"/>
<circle cx="32.1" cy="153" r=".36" fill="none" stroke="#0e0e0e" stroke-width=".16"/>
<circle cx="35.7" cy="180.9" r=".36" fill="#0e0e0e"/>
<circle cx="35.7" cy="180.9" r=".36" fill="none" stroke="#0e0e0e" stroke-width=".16"/>
<circle cx="39.3" cy="198.9" r=".36" fill="#0e0e0e"/>
<circle cx="39.3" cy="198.9" r=".36" fill="none" stroke="#0e0e0e" stroke-width=".16"/>
<circle cx="41.1" cy="137.7" r=".36" fill="#0e0e0e"/>
<circle cx="41.1" cy="137.7" r=".36" fill="none" stroke="#0e0e0e" stroke-width=".16"/>
<circle cx="41.1" cy="123.3" r=".36" fill="#0e0e0e"/>
<circle cx="41.1" cy="123.3" r=".36" fill="none" stroke="#0e0e0e" stroke-width=".16"/>
<circle cx="44.7" cy="189.9" r=".36" fill="#0e0e0e"/>
<circle cx="44.7" cy="189.9" r=".36" fill="none" stroke="#0e0e0e" stroke-width=".16"/>
<circle cx="46.5" cy="180.9" r=".36" fill="#0e0e0e"/>
<circle cx="46.5" cy="180.9" r=".36" fill="none" stroke="#0e0e0e" stroke-width=".16"/>
<circle cx="46.5" cy="130.5" r=".36" fill="#0e0e0e"/>
<circle cx="46.5" cy="130.5" r=".36" fill="none" stroke="#0e0e0e" stroke-width=".16"/>
<circle cx="51.9" cy="171.9" r=".36" fill="#0e0e0e"/>
<circle cx="51.9" cy="171.9" r=".36" fill="none" stroke="#0e0e0e" stroke-width=".16"/>
<circle cx="51.9" cy="135.9" r=".36" fill="#0e0e0e"/>
<circle cx="51.9" cy="135.9" r=".36" fill="none" stroke="#0e0e0e" stroke-width=".16"/>
<circle cx="80.7" cy="161.1" r=".36" fill="#0e0e0e"/>
<circle cx="80.7" cy="161.1" r=".36" fill="none" stroke="#0e0e0e" stroke-width=".16"/>
<circle cx="87.9" cy="159.3" r=".36" fill="#0e0e0e"/>
<circle cx="87.9" cy="159.3" r=".36" fill="none" stroke="#0e0e0e" stroke-width=".16"/>
<circle cx="95.1" cy="157.5" r=".36" fill="#0e0e0e"/>
<circle cx="95.1" cy="157.5" r=".36" fill="none" stroke="#0e0e0e" stroke-width=".16"/>
<circle cx="102.3" cy="155.7" r=".36" fill="#0e0e0e"/>
<circle cx="102.3" cy="155.7" r=".36" fill="none" stroke="#0e0e0e" stroke-width=".16"/>
<circle cx="104.1" cy="98.1" r=".36" fill="#0e0e0e"/>
<circle cx="104.1" cy="98.1" r=".36" fill="none" stroke="#0e0e0e" stroke-width=".16"/>
<circle cx="118.5" cy="98.1" r=".36" fill="#0e0e0e"/>
<circle cx="118.5" cy="98.1" r=".36" fill="none" stroke="#0e0e0e" stroke-width=".16"/>
<circle cx="123.9" cy="146.7" r=".36" fill="#0e0e0e"/>
<circle cx="123.9" cy="146.7" r=".36" fill="none" stroke="#0e0e0e" stroke-width=".16"/>
<circle cx="123.9" cy="144.9" r=".36" fill="#0e0e0e"/>
<circle cx="123.9" cy="144.9" r=".36" fill="none" stroke="#0e0e0e" stroke-width=".16"/>
<circle cx="123.9" cy="137.7" r=".36" fill="#0e0e0e"/>
<circle cx="123.9" cy="137.7" r=".36" fill="none" stroke="#0e0e0e" stroke-width=".16"/>
<circle cx="123.9" cy="135.9" r=".36" fill="#0e0e0e"/>
<circle cx="123.9" cy="135.9" r=".36" fill="none" stroke="#0e0e0e" stroke-width=".16"/>
<circle cx="123.9" cy="134.1" r=".36" fill="#0e0e0e"/>
<circle cx="123.9" cy="134.1" r=".36" fill="none" stroke="#0e0e0e" stroke-width=".16"/>
<circle cx="129.3" cy="130.5" r=".36" fill="#0e0e0e"/>
<circle cx="129.3" cy="130.5" r=".36" fill="none" stroke="#0e0e0e" stroke-width=".16"/>
<circle cx="132.9" cy="143.1" r=".36" fill="#0e0e0e"/>
<circle cx="132.9" cy="143.1" r=".36" fill="none" stroke="#0e0e0e" stroke-width=".16"/>
<circle cx="136.5" cy="170.1" r=".36" fill="#0e0e0e"/>
<circle cx="136.5" cy="170.1" r=".36" fill="none" stroke="#0e0e0e" stroke-width=".16"/>
<circle cx="136.5" cy="114.3" r=".36" fill="#0e0e0e"/>
<circle cx="136.5" cy="114.3" r=".36" fill="none" stroke="#0e0e0e" stroke-width=".16"/>
<circle cx="140.1" cy="143.1" r=".36" fill="#0e0e0e"/>
<circle cx="140.1" cy="143.1" r=".36" fill="none" stroke="#0e0e0e" stroke-width=".16"/>
<circle cx="142.8" cy="170.1" r=".36" fill="#0e0e0e"/>
<circle cx="142.8" cy="170.1" r=".36" fill="none" stroke="#0e0e0e" stroke-width=".16"/>
<circle cx="147.3" cy="143.1" r=".36" fill="#0e0e0e"/>
<circle cx="147.3" cy="143.1" r=".36" fill="none" stroke="#0e0e0e" stroke-width=".16"/>
<circle cx="149" cy="170.1" r=".36" fill="#0e0e0e"/>
<circle cx="149" cy="170.1" r=".36" fill="none" stroke="#0e0e0e" stroke-width=".16"/>
<circle cx="150.8" cy="114.3" r=".36" fill="#0e0e0e"/>
<circle cx="150.8" cy="114.3" r=".36" fill="none" stroke="#0e0e0e" stroke-width=".16"/>
<circle cx="165.2" cy="114.3" r=".36" fill="#0e0e0e"/>
<circle cx="165.2" cy="114.3" r=".36" fill="none" stroke="#0e0e0e" stroke-width=".16"/>
<circle cx="172.4" cy="170.1" r=".36" fill="#0e0e0e"/>
<circle cx="172.4" cy="170.1" r=".36" fill="none" stroke="#0e0e0e" stroke-width=".16"/>
<circle cx="174.2" cy="132.3" r=".36" fill="#0e0e0e"/>
<circle cx="174.2" cy="132.3" r=".36" fill="none" stroke="#0e0e0e" stroke-width=".16"/>
<circle cx="177.8" cy="114.3" r=".36" fill="#0e0e0e"/>
<circle cx="177.8" cy="114.3" r=".36" fill="none" stroke="#0e0e0e" stroke-width=".16"/>
<circle cx="179.6" cy="170.1" r=".36" fill="#0e0e0e"/>
<circle cx="179.6" cy="170.1" r=".36" fill="none" stroke="#0e0e0e" stroke-width=".16"/>
<circle cx="185" cy="170.1" r=".36" fill="#0e0e0e"/>
<circle cx="185" cy="170.1" r=".36" fill="none" stroke="#0e0e0e" stroke-width=".16"/>
<circle cx="185" cy="132.3" r=".36" fill="#0e0e0e"/>
<circle cx="185" cy="132.3" r=".36" fill="none" stroke="#0e0e0e" stroke-width=".16"/>
<g font-size="1.6" fill="#706f64">
<text x="27.1" y="82.5">1</text>
<text x="78.7" y="82.5">2</text>
<text x="130.3" y="82.5">3</text>
<text x="182" y="82.5">4</text>
<text x="2.8" y="98.7">A</text>
<text x="206.1" y="98.7">A</text>
<text x="2.8" y="132.9">B</text>
<text x="206.1" y="132.9">B</text>
<text x="2.8" y="167">C</text>
<text x="206.1" y="167">C</text>
<text x="2.8" y="201.2">D</text>
<text x="206.1" y="201.2">D</text>
<text x="27.1" y="215.6">1</text>
<text x="78.7" y="215.6">2</text>
<text x="130.3" y="215.6">3</text>
<text x="182" y="215.6">4</text>
</g>
<g font-size="1.6" fill="#0e0e0e">
<text x="32.1" y="88.8">JP?</text>
<text x="104.4" y="95.8">1K</text>
<text x="104.4" y="92.2">R12</text>
<text x="104.4" y="94">Fwd Speed</text>
<text x="118.8" y="95.8">1K</text>
<text x="118.8" y="92.2">R13</text>
<text x="118.8" y="94">Rvs Speed</text>
<text x="176" y="92.4">20A max produces about 0.33V</text>
<text x="176" y="94.2">Through a 0 to 5 Amp Shunt</text>
<text x="176" y="96">1:15 GAIN gives 0-5V for ADC</text>
<text x="32.1" y="99.6">Header 4</text>
<text x="105.7" y="101.4">C12</text>
<text x="120.1" y="101.4">C13</text>
<text x="13.3" y="105.9">JP1</text>
<text x="44.7" y="105">R14100R</text>
<text x="104.1" y="103.2">100nF</text>
<text x="120.1" y="103.2">100nF</text>
<text x="140.1" y="103.2">U6</text>
<text x="143.7" y="105">AD8601</text>
<text x="7" y="114">SCK</text>
<text x="7" y="112.2">MISO</text>
<text x="7" y="110.4">MOSI</text>
<text x="7" y="108.6">Gnd</text>
<text x="44.7" y="108.6">R15100R</text>
<text x="44.7" y="112.2">R16100R</text>
<text x="87.9" y="110.4">U3</text>
<text x="178.2" y="110.4">D7</text>
<text x="178.2" y="112.2">BAV99</text>
<text x="7" y="119.4">PC RXD</text>
<text x="7" y="117.6">PC TXD</text>
<text x="7" y="115.8">RST</text>
<text x="44.7" y="115.8">R17100R</text>
<text x="138.3" y="116.7">R32</text>
<text x="141.9" y="117.6">15K</text>
<text x="151.4" y="119.4">1K</text>
<text x="151.4" y="117.6">R31</text>
<text x="159.8" y="119.4">100nF</text>
<text x="159.8" y="117.6">C27</text>
<text x="179.6" y="117.6">R22</text>
<text x="185" y="117.6">10K</text>
<text x="7" y="121.2">GND</text>
<text x="13.3" y="123.9">PC</text>
<text x="33.9" y="128.4">BAV99</text>
<text x="37.5" y="126.6">D8</text>
<text x="52.3" y="130">Q9</text>
<text x="52.3" y="131.8">BC857</text>
<text x="181.4" y="130.2">D9</text>
<text x="181.4" y="132">BAV99</text>
<text x="186.8" y="131.4">R19</text>
<text x="30.3" y="132.9">R24</text>
<text x="33.9" y="133.7">10K</text>
<text x="186.6" y="136.6">C6</text>
<text x="186.8" y="134.3">10K</text>
<text x="44.7" y="140">R23</text>
<text x="48.3" y="140.9">10K</text>
<text x="150.9" y="140.9">100mH</text>
<text x="152.7" y="139.1">L3</text>
<text x="186.6" y="140.2">3.3uf</text>
<text x="186.6" y="138.4">Cap</text>
<text x="28.5" y="148.1">Q10</text>
<text x="28.5" y="149.9">BC857</text>
<text x="39.3" y="148.1">R2510K</text>
<text x="134.5" y="148.1">100nF</text>
<text x="134.5" y="146.3">C8</text>
<text x="140.1" y="148.1">100uF</text>
<text x="141.7" y="145.6">C7</text>
<text x="148.9" y="148.1">100nF</text>
<text x="148.9" y="146.3">C15</text>
<text x="87.9" y="151.7">ATmega8-16AI</text>
<text x="109.5" y="153.5">JP2</text>
<text x="33" y="158">10k</text>
<text x="33" y="156.2">R30</text>
<text x="109.5" y="166.1">Buttons</text>
<text x="154.5" y="167.9">U4</text>
<text x="159.8" y="167.9">7805</text>
<text x="194" y="166.1">JP3</text>
<text x="82.3" y="173.3">C16</text>
<text x="89.5" y="173.3">C17</text>
<text x="96.7" y="173.3">C18</text>
<text x="103.9" y="173.3">C19</text>
<text x="144.4" y="173.3">C20</text>
<text x="150.7" y="172.6">C10</text>
<text x="174.1" y="173.3">C21</text>
<text x="181.2" y="172.6">C11</text>
<text x="12.4" y="178.7">JP4</text>
<text x="36.3" y="176.9">10K</text>
<text x="36.3" y="175.1">.5</text>
<text x="37.5" y="180">R20</text>
<text x="53.7" y="178.7">D10</text>
<text x="60.9" y="180">R27</text>
<text x="82.3" y="175.1">100nF</text>
<text x="89.5" y="175.1">100nF</text>
<text x="96.7" y="175.1">100nF</text>
<text x="103.9" y="175.1">100nF</text>
<text x="143.7" y="175.1">100nF</text>
<text x="149.1" y="175.1">100uF</text>
<text x="174.1" y="175.1">100nF</text>
<text x="179.6" y="175.1">100uF</text>
<text x="194" y="175.1">POWER</text>
<text x="37.5" y="182.9">10K</text>
<text x="53.7" y="180.5">BAV99</text>
<text x="60.9" y="182.9">10K</text>
<text x="12.4" y="189.5">Encdr</text>
<text x="29.1" y="194.9">10K</text>
<text x="29.1" y="193.1">R28</text>
<text x="30.3" y="198">R21</text>
<text x="46.5" y="196.7">D11</text>
<text x="53.7" y="198">R29</text>
<text x="102.3" y="193.1">U_Tapping Machine</text>
<text x="102.3" y="194.9">H Bridge.SCHDOC</text>
<text x="30.3" y="200.9">10K</text>
<text x="46.5" y="198.5">BAV99</text>
<text x="53.7" y="200.9">10K</text>
<text x="149.1" y="202.1">Tapping machine uP</text>
</g>
<g font-size="1.6" fill="#262626">
<text x="39.5" y="88.8">VCC</text>
<text x="64.5" y="87.9">Enable</text>
<text x="97.8" y="87">+5</text>
<text x="112.2" y="87">+5</text>
<text x="64.5" y="91.5">CW</text>
<text x="64.5" y="95.1">CCW</text>
<text x="171.5" y="105">+5</text>
<text x="142" y="110.4">VCC</text>
<text x="194" y="114.9">Sense</text>
<text x="40.2" y="121.2">+5</text>
<text x="132.9" y="122.1">Air</text>
<text x="132.9" y="123.9">Lub</text>
<text x="178.7" y="121.2">+5</text>
<text x="196.2" y="132.9">+5</text>
<text x="31.2" y="141.8">+5</text>
<text x="169.2" y="143.6">+5</text>
<text x="51" y="167.9">+5</text>
<text x="134.8" y="167.9">VCC</text>
<text x="183.8" y="167.9">+12</text>
<text x="132.5" y="170.6">+5</text>
<text x="20.1" y="178.7">+12</text>
<text x="43.8" y="185.9">+5</text>
</g>
<g font-size="1.6">
<text x="35.4" y="95.1">2</text>
<text x="35.4" y="93.3">3</text>
<text x="35.4" y="91.5">4</text>
<text x="143.3" y="94.9" transform="rotate(-90 143.3 94.9)">2</text>
<text x="35.4" y="96.9">1</text>
<text x="137.7" y="99.6">1</text>
<text x="148.7" y="101.4">4</text>
<text x="148.7" y="97.8">3</text>
<text x="143.3" y="105.7" transform="rotate(-90 143.3 105.7)">5</text>
<text x="16.5" y="114">5</text>
<text x="16.5" y="112.2">6</text>
<text x="16.5" y="110.4">7</text>
<text x="16.5" y="108.6">8</text>
<text x="84.8" y="114">12</text>
<text x="121.7" y="114">23</text>
<text x="16.5" y="119.4">2</text>
<text x="16.5" y="117.6">3</text>
<text x="16.5" y="115.8">4</text>
<text x="84.8" y="115.8">13</text>
<text x="84.8" y="117.6">14</text>
<text x="84.8" y="119.4">15</text>
<text x="89.2" y="114.9">PB0 (ICP)</text>
<text x="89.2" y="116.7">PB1 (OC1A)</text>
<text x="89.2" y="118.5">PB2 (SS/OC1B)</text>
<text x="110.6" y="114.9">PC0 (ADC0)</text>
<text x="110.6" y="116.7">PC1 (ADC1)</text>
<text x="110.6" y="118.5">PC2 (ADC2)</text>
<text x="121.7" y="115.8">24</text>
<text x="121.7" y="117.6">25</text>
<text x="121.7" y="119.4">26</text>
<text x="16.5" y="121.2">1</text>
<text x="84.8" y="121.2">16</text>
<text x="84.8" y="123">17</text>
<text x="85.6" y="124.8">7</text>
<text x="89.2" y="125.7">PB6 (XTAL1/TOSC1)</text>
<text x="89.2" y="120.3">PB3 (MOSI/OC2)</text>
<text x="89.2" y="122.1">PB4 (MISO)</text>
<text x="89.2" y="123.9">PB5 (SCK)</text>
<text x="106.8" y="122.1">PC4 (ADC4/SDA)</text>
<text x="107.1" y="123.9">PC5 (ADC5/SCL)</text>
<text x="110.6" y="120.3">PC3 (ADC3)</text>
<text x="114.7" y="125.7">ADC6</text>
<text x="121.7" y="121.2">27</text>
<text x="121.7" y="124.8">19</text>
<text x="121.7" y="123">28</text>
<text x="84.8" y="130.2">30</text>
<text x="84.8" y="132">31</text>
<text x="85.6" y="126.6">8</text>
<text x="89.2" y="131.1">PD0 (RXD)</text>
<text x="89.2" y="127.5">PB7 (XTAL2/TOSC2)</text>
<text x="109.8" y="131.1">PC6 (RESET)</text>
<text x="114.7" y="127.5">ADC7</text>
<text x="121.7" y="126.6">22</text>
<text x="121.7" y="130.2">29</text>
<text x="84.8" y="133.7">32</text>
<text x="85.6" y="135.5">1</text>
<text x="85.6" y="137.4">2</text>
<text x="89.2" y="132.9">PD1 (TXD)</text>
<text x="89.2" y="134.7">PD2 (INT0)</text>
<text x="89.2" y="136.4">PD3 (INT1)</text>
<text x="115.8" y="134.7">VCC</text>
<text x="115.8" y="136.4">VCC</text>
<text x="121.7" y="137.4">18</text>
<text x="121.7" y="133.7">6</text>
<text x="121.7" y="135.5">4</text>
<text x="84.8" y="140.9">10</text>
<text x="84.8" y="142.7">11</text>
<text x="85.6" y="139.1">9</text>
<text x="89.2" y="138.2">PD4 (XCK/T0)</text>
<text x="89.2" y="140">PD5 (T1)</text>
<text x="89.2" y="141.8">PD6 (AIN0)</text>
<text x="89.2" y="143.6">PD7 (AIN1)</text>
<text x="114.5" y="138.2">AVCC</text>
<text x="114.9" y="140">AREF</text>
<text x="115.6" y="143.6">GND</text>
<text x="121.7" y="139.1">20</text>
<text x="121.7" y="142.7">21</text>
<text x="115.6" y="145.4">GND</text>
<text x="115.6" y="147.2">GND</text>
<text x="121.7" y="144.5">5</text>
<text x="121.7" y="146.3">3</text>
<text x="110.7" y="156.2">1</text>
<text x="110.7" y="158">2</text>
<text x="110.7" y="159.8">3</text>
<text x="110.7" y="161.6">4</text>
<text x="110.7" y="163.4">5</text>
<text x="152.1" y="169.7">3</text>
<text x="155.7" y="170.6">Vout</text>
<text x="165.1" y="170.6">Vin</text>
<text x="170.3" y="169.7">1</text>
<text x="195.3" y="172.4">1</text>
<text x="195.3" y="170.6">2</text>
<text x="195.3" y="168.8">3</text>
<text x="161.3" y="177.8" transform="rotate(-90 161.3 177.8)">2</text>
<text x="162.2" y="174.2" transform="rotate(-90 162.2 174.2)">GND</text>
<text x="15.6" y="185">2</text>
<text x="15.6" y="183.2">3</text>
<text x="15.6" y="181.4">4</text>
<text x="15.6" y="186.8">1</text>
<text x="142.8" y="200.3">Title</text>
<text x="142.8" y="205.7">Size</text>
<text x="143.7" y="208.4">A4</text>
<text x="151.8" y="205.7">Number</text>
<text x="187.7" y="205.7">Revision</text>
<text x="142.8" y="211.1">Date:</text>
<text x="142.8" y="212.9">File:</text>
<text x="150.9" y="212.9">C:\Documents and Settings\..\Tapping Machine uP V3.SCHDOC</text>
<text x="150.9" y="211.1">26/02/2009</text>
<text x="178.7" y="211.1">Sheet</text>
<text x="178.7" y="212.9">Drawn By:</text>
<text x="183.9" y="211.1">of</text>
</g>
</svg>
